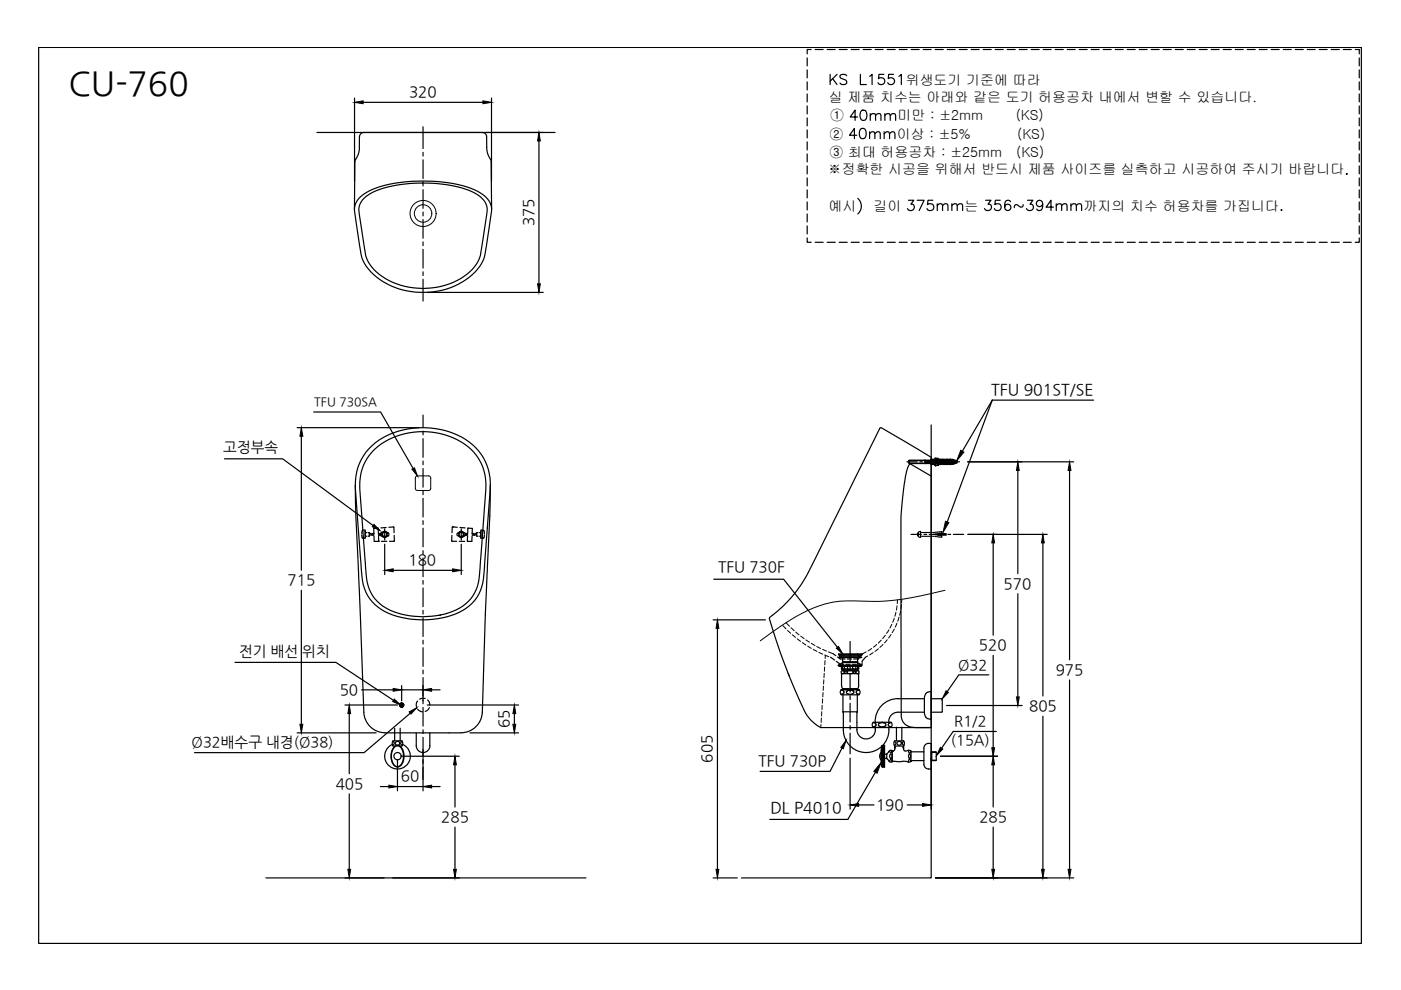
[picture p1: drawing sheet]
<svg xmlns="http://www.w3.org/2000/svg" width="297mm" height="210mm" viewBox="0 0 297 210" stroke-linecap="round" stroke-linejoin="round" font-family="sans-serif">
<!-- layer: 200 -->
<path d="M76.1 42.1a14.5 14.5 0 0 1 8.6-3.4 35.9 35.9 0 0 1 15.2 1.2 6 6 0 0 1 4.3 3.9v.8l-1.1 7.5a9 9 0 0 1-5 7.6 16.6 16.6 0 0 1-18.9-1.5 8.2 8.2 0 0 1-3-6.1l-1.1-7.5 .2-1.3zM77.2 42.1a15.6 15.6 0 0 1 8.6-3.1l2.5-.2a29.5 29.5 0 0 1 11.8 1.9 4.4 4.4 0 0 1 3.2 3.8l-1.1 7.5a8.2 8.2 0 0 1-4.6 7.1 16 16 0 0 1-17.8-1.4 7.5 7.5 0 0 1-2.6-5.7l-1-6.7a3.4 3.4 0 0 1 1-3.2zM78.2 95.2a16.5 16.5 0 0 1 15.2-4.1 12.6 12.6 0 0 1 10.2 8.5l.3 1.7 .1 1.8-1.3 17.1a11 11 0 0 1-2.6 7.7 15.3 15.3 0 0 1-11.2 3.5 13.9 13.9 0 0 1-10-3.8 11.7 11.7 0 0 1-2.3-7.4l-1.3-16.7a11.1 11.1 0 0 1 2.9-8.3zM79.4 95.3a15.7 15.7 0 0 1 21.1 .6 10.8 10.8 0 0 1 2.4 8.8l-1.1 15.6a10.5 10.5 0 0 1-2.5 7.2 13.5 13.5 0 0 1-9.7 3.3 13.8 13.8 0 0 1-9.6-3.3 10.9 10.9 0 0 1-2.5-7.5l-1.1-15.3a10.7 10.7 0 0 1 3-9.4zM75.3 102.8l.1 6.6 1 21M104 102.8l-.1 6.6-1 20.8M197.4 100.9l-4.2-2.4h-.3a6 6 0 0 0-1.1 3.4l-.6 4.9-.2 3.4 .1 41.4a2.55 2.55 0 0 0 2.7 2.6l3.6 .1v-57.3l-10.5-6.3a.66 .66 0 0 0-.7 .7l-4.4 8.8a482.4 482.4 0 0 1-11.5 23 36.1 36.1 0 0 1-7.2 7.9 121.8 121.8 0 0 0 8 20.6l1.3 1.4 1.6 1.2M95.2 155.4h.1M167.1 142.8l.2 .5" fill="none" stroke="#000" stroke-width=".25"/>
<!-- layer: 1 -->
<g fill="none" stroke="#000" stroke-width=".25">
<path d="M67.2 28.1h50.5M75.2 20.8v17.6M75.2 34.2l-.1 10.2M75.4 33.7l-.1 .5M76.2 31.3l-.3 1.5-.5 .9M77 21.7h25.4M77.1 28.1a.9 .9 0 0 0-.9 .9v2.3M89.7 26.9v4.6M89.7 32.3v.8M89.7 33.9v3.9M89.7 38.6v.8M102.3 28.1a.9 .9 0 0 1 .9 .9 8.5 8.5 0 0 0 .3 3.8l.5 .9"/>
<path d="M104 33.7l.1 .5M104.1 34.2l.1 10.2M104.2 20.8v17.6M114.3 29.9v30.3M89.7 40.2v4M89.7 45v.8M89.7 46.5v4M89.7 51.3v.8M89.7 52.9v3.9M89.7 57.6v.8M89.7 59.2v4.6M90.6 62h24.6"/>
<path d="M47.6 97.3h12.3l19.2 14.1M63 90.7h25.8M63.9 92.5v28.4M66.5 87.4h14.2l6.9 11.9M89.7 88v2.6M89.7 91.4v.8M89.7 93v4M89.7 97.7v.8M89.7 99.3v4M192.3 97.9h2.2M195 97.9h.6M196.2 97.9h3.3"/>
<path d="M197.4 90.1v96h-40.2M200.1 97.9h.6M201.2 97.9h2.2M205.2 97.9h22.5M210.4 84.8l-9.8 26.3M210.4 84.8h21.5M210.4 84.8l-6.6 11.3M215.8 99.7v21.9M226.8 99.7v40.2M81.6 112.1v2.4M81.6 115.4v6.4M89.7 104.1v.8"/>
<path d="M89.7 105.7v3.9M89.7 110.4v.8M89.7 112v4M89.7 116.8v.7M89.7 118.3v4M97.8 112.1v2.4M97.8 115.4v6.4M193.2 113.3h2.1M195.9 113.3h.6M197 113.3h3.4M201 113.3h.6M202.1 113.3h2.2"/>
<path d="M205.2 113.3h16.8M210.6 115.1v19.6M221.1 115.1v32.5M63.9 125.2v28.4M76.4 130.4l.7 20.6a4.5 4.5 0 0 0 4.6 4.4M83.4 120.9h12.6M89.7 123.1v.8M89.7 124.7v3.9M89.7 129.4v.8M89.7 131v4M89.7 135.7v.8M89.7 137.3v4"/>
<path d="M102.9 130.2l-.6 20.8a4.5 4.5 0 0 1-4.6 4.4M151.2 131.4h11.1M151.3 122.8h14.8l11.5 14.4M152.1 133.2v51.1M210.6 139v19.5M215.8 125.9v21.9M49.8 140.4h21.4l12.2 8.1M63 155.4h16.7M73.1 149.5h11.2M74 151.3v12.7M76.7 146.3h6.7M81.6 155.4h16.1"/>
<path d="M85.2 145.4v3.2M85.2 146.3h4.5M88.5 148.6l-.2 .5v.7M88.5 150.3l.5 .4 .5 .2M89.7 142.1v.8M89.7 143.7v5.5M89.7 150v3.9M89.7 154.7v.8M89.7 156.3v11.4M90.1 148.1h-.6l-.5 .1M90.6 149.5h19.3M90.7 148.4l.3 .5 .1 .6"/>
<path d="M91 150.1l-.3 .4-.5 .4M91.5 146.3h1.8M99.6 155.4h10.3M109.1 151.3v2.3M178.5 158.6l-2.5 5h-14.9M200.7 149.6h16M209.6 143.1h-6.3l-2.5 3.5M211.2 155.1h-9.1l-2.5 3.5M221.1 151.8v32.5M226.8 144.2v40.1M74 168.3v16M80.7 166.8h1.8"/>
<path d="M84.3 161.1v6.6M84.3 166.8h5.4M85.2 160.3h12.2M91.5 166.8h1.8M96.5 162.2v8.9M96.5 175.4v8.9M180.2 160.7v10.9M182 170.7h3.3M185.9 163.3l-6.1 10.4h-16.6M192.3 170.7h3.3M197.4 160.7v10.9M199.4 160.3h12.1"/>
<path d="M210.6 162.2v8.9M210.6 175.4v8.9M56.4 186.1h67.8M151.2 186.1h5.1M198.3 186.1h29.4"/>
</g>
<g fill="#000" stroke="#000" stroke-width=".21">
<path d="M75.2 21.7l1.8-.3v.6zM102.4 21.4l1.8 .3-1.8 .3zM114.3 28.1l.3 1.8h-.6zM114 60.2h.6l-.3 1.8zM63.9 90.7l.3 1.8h-.6zM87.3 99.5l.6-.3 .6 1.7zM203.7 95.5l.7 .4-1.6 1.8zM215.8 97.9l.3 1.8h-.6zM226.8 97.9l.3 1.8h-.7zM79.3 111.2l1.3 1.3-1.7-.8zM200.5 110.5l.7 .3-1.3 2.1zM210.6 113.3l.3 1.8h-.6z"/>
<path d="M221.1 113.3l.3 1.8h-.6zM81.6 120.9l1.8-.3v.6zM96 120.6l1.8 .3-1.8 .3zM152.1 131.4l.3 1.8h-.6zM177.3 137.4l.5-.3 .9 1.6zM63.6 153.6h.6l-.3 1.8zM74 149.5l.3 1.8h-.5zM83.4 146l1.8 .3-1.8 .3zM83.6 148.2l1.3 1.3-1.6-.8zM89.7 146.3l1.8-.3v.6zM109.1 149.5l.3 1.8h-.7zM108.7 153.6h.7l-.3 1.8z"/>
<path d="M179.4 157l-.6 1.8-.5-.3zM199.4 158.5l.5 .3-1.3 1.3zM200.6 146.5l.5 .3-1.3 1.3zM210.3 158.5h.6l-.3 1.8zM215.5 147.8h.6l-.3 1.8zM82.5 166.5l1.8 .3-1.8 .3zM89.7 166.8l1.8-.3v.6zM96.5 160.3l.3 1.9h-.6zM180.2 170.7l1.8-.3v.6zM186.8 161.7l-.8 2.2-.7-.4zM195.6 170.4l1.8 .3-1.8 .3zM210.6 160.3l.3 1.9h-.6z"/>
<path d="M73.8 184.3h.5l-.3 1.8zM96.2 184.3h.6l-.3 1.8zM151.8 184.3h.6l-.3 1.8zM210.3 184.3h.6l-.3 1.8zM220.8 184.3h.6l-.3 1.8zM226.4 184.3h.7l-.3 1.8z"/>
</g>
<path d="M88.2 101h3l.1 .3v2.3l-.1 .3h-3l-.1-.3v-2.3zM200.3 125.2a58.5 58.5 0 0 1-20.5 2.2 21.7 21.7 0 0 0-11.9 3.9l-6.7 4.6" fill="none" stroke="#000" stroke-width=".21"/>
<!-- layer: 0 -->
<g fill="none" stroke="#000" stroke-width=".25">
<path d="M192.7 97.6l.1 .7zM192.8 97.6h4.6M196.1 97.6v.7M196.1 98.3h.1M196.3 97.7l.9 .5M196.3 97.7h.9v.5M196.3 97.7v.5M196.3 97.7h.9l-.9 .5h.9M197.4 97.6h4.2l.6 .3-.6 .3-8.8 .1M197.4 97.6v.7l.3-.8v.1M197.4 98.3h.1M198 97.6l-.3 .6"/>
<path d="M198 98.2v.1M198 98.3l.2-.8-.2 .8M198.2 97.5v.1M198.5 97.6v-.1l-.2 .7M198.8 97.6l-.2 .6M199.1 97.5l-.2 .8-.1-.1M199.1 97.6l-.2 .7M199.4 97.6v-.1l-.3 .7M199.7 97.6l-.1-.1-.2 .7M199.7 98.2v.1M199.7 98.3l.2-.8-.2 .8M199.9 97.5v.1"/>
<path d="M200.2 97.6l-.2 .6M200.5 97.6v-.1l-.2 .7M200.5 98.2l.1 .1M200.6 98.3l.2-.8-.2 .8M200.8 97.5v.1M201 97.6l-.2 .7v-.1M201.3 97.6v-.1l-.2 .7M201.6 97.6l-.2 .7v-.1M201.9 97.7l-.2 .6v-.2M202.1 97.9l-.1 .1M79.3 113.7v1.1h1M80.1 112l.1 1.1"/>
<path d="M80.2 112h-1l.1 1.1M80.2 114.8h.1M80.2 113.7v1.1M80.9 113a.67 .67 0 0 1 .7-.4 .67 .67 0 0 1 .6 .4M80.9 113.6a.67 .67 0 0 0 .7 .4 .67 .67 0 0 0 .6-.4M81 113a.34 .34 0 0 0-.4 .3 .34 .34 0 0 0 .4 .3M81 113l.6-.3 .5 .3v.6l-.5 .3-.6-.3zM81.9 111.8l-1.1 .1M82 114.8h-1.1M82.1 113h.1M82.1 113.6h.1M82.1 113a.34 .34 0 0 1 .4 .3 .34 .34 0 0 1-.4 .3"/>
<path d="M82.5 111.8h1l.1 1.1M83.6 113.5v1.2l-1 .1M95.8 113.5v1.2l1 .1M96 111.7h.1M96 111.7l-.2 1.2M96 111.7l1 .1M97.2 113.6a.67 .67 0 0 0 .6 .4 .67 .67 0 0 0 .6-.4M97.2 113a.67 .67 0 0 1 .6-.4 .67 .67 0 0 1 .6 .4M97.2 113a.34 .34 0 0 0-.3 .3 .34 .34 0 0 0 .3 .3M97.2 113h.1M97.3 113l.5-.3 .5 .3v.6l-.5 .3-.5-.3zM97.4 114.8h1.1"/>
<path d="M97.5 111.8l1.1 .1M98.4 113a.34 .34 0 0 1 .4 .3 .34 .34 0 0 1-.4 .3M99.1 113.7l.1 1.1M99.2 112h.9v1.1M99.3 112l-.1 1.1M100.1 113.7l-.1 1.1h-.9M194.7 113.4v.1h-.2l.2 .3M194.7 112.8l-.2 .3h.2v.1M194.8 112.7h.4v.1M195.2 113.8v.1h-.4M195.2 112.9v.3M195.2 113.4v.3"/>
<path d="M195.2 113.7h.2M195.2 112.9h.2M195.5 113.7h.3M195.5 112.9h.3M196 113.7h.2M196 112.9h.2M196.4 113.7h.3M196.4 112.9h.3M196.8 113.7h.3M196.8 112.9h.3M197.2 113.7h.4M197.2 112.9h.4"/>
<path d="M197.8 113.7h.3M198.1 113.3h-.2h.2M198.1 112.9h-.3M198.2 113.3l.3 .1M198.3 113.7l.2 .1M198.5 113.2h-.3M198.6 112.8l-.3 .1M198.7 113.4l.6 .1M198.7 113.8h.3M198.8 113.1h.2M198.9 113.1l-.2 .1M199 112.8h-.3"/>
<path d="M199.1 113.8l.3 .1M199.1 113.5h.3M199.2 113.1h.2M199.4 113.1h-.3M199.4 112.8h-.3M199.4 113.5h.3M199.5 113.6h.2v.3h-.2M199.5 112.7h.2v.3h-.2M199.6 113.1h.3M199.8 113.5h.3M200 113.1h.3M200.4 113.1h.2v.4h-.3"/>
<path d="M178.2 139.7h1M179.6 139.7h.9M181 139.7h1M174 154.3h23.4M197.4 146.6v5.9"/>
<circle cx="81.6" cy="113.3" r=".45"/>
<circle cx="97.8" cy="113.3" r=".45"/>
</g>
<!-- layer: 10 -->
<g fill="none" stroke="#000" stroke-width=".25">
<path d="M76.7 113.4l.1 .7h.6v-.3M77.4 112.6l.1 .3M77.4 112.7v-.3h-.6l-.1 .7M77.4 113v.5M77.5 113.7l-.1 .3M77.5 112.9v.8M77.5 112.9h.3M77.5 113.7h.3M78 112.9h.3v.8h-.3M78.3 113.2h.4M78.3 113.4h.4M78.6 113.1l.3 .4"/>
<path d="M78.9 113.1l.2 .4M78.9 113.4h.4M79.2 113.1l.1 .1h-.4M80.2 113.2l.7 .1-.7 .1M80.2 113.3l.2 .2M80.4 113.1l.3 .4M99 113.1l-.3 .4M99.2 113.2l-.7 .1 .7 .1M99.2 113.3l-.2 .2M100.1 113.4h.3M100.2 113.1l.2 .1M100.5 113.1l-.3 .4"/>
<path d="M100.7 113.4h.4M100.7 113.2h.4M100.8 113.1l-.3 .4M101.4 112.9h-.3v.8h.3M101.6 112.9h.3M101.6 113.7h.3M101.9 113.7l.1 .3M101.9 112.9v.8M102 112.6l-.1 .3M102 112.7v-.3h.5l.2 .7M102 113v.5M102.7 113.4l-.2 .7h-.5v-.3"/>
</g>
<!-- layer: THIN -->
<path d="M192.7 98.2l3.4 .1M196.1 97.6h-3.4" fill="none" stroke="#000" stroke-width=".25"/>
<!-- layer: Base -->
<g fill="none" stroke="#000" stroke-width=".3">
<path d="M198.3 98.7l.6-.1-.6 .1M198.3 97.4v-.3l.6 .1v.2M198.3 97.4h-.9v1.1h.9M198.3 97.9v.8M198.3 97.4h.6M198.9 97.3v.1M198.9 98.6v-.2l-.5-.3-.1-.2v.8M198.9 97.3l-.6-.1 .6 .1M198.9 97.4h.6v.4M199.5 97.5h.4M199.5 98.4h.4M199.5 98.3h.4"/>
<path d="M199.5 98v.5h-.6M199.9 97.5v-.1h.3v.1M199.9 97.8h-1.4v.2h3.5M199.9 98v.5h.3v-.5M199.9 97.5v.3M200.2 97.5v.3h-.3M200.2 97.5h.4M200.2 98.4h.4M200.2 98.3h.4M200.2 97.8h1.8M200.6 98v.5h.3v-.5M200.6 97.8v-.4h.3v.4"/>
<path d="M200.9 97.5h.4M200.9 98.4h.4M200.9 98.3h.4M201.3 98.3v.2l.7-.2M201.3 97.8v-.4h.3v.4M201.3 98v.3M201.6 97.5h.4M201.6 98.4h.4M201.6 98v.3M202 98.3h.1M202 98v.3M202 97.8h.8v.2h-.8"/>
<path d="M202 97.5h.1M202 97.5v.1M202 97.6h.1M202 97.5l.8 .2M202 97.6v.2M202 98.3v.1M202.8 97.7h.1M202.9 97.7v.4l-.9 .3"/>
</g>
<!-- layer: 0 -->
<g fill="#000">
<path d="M197.9 97.9h.2zM197.9 98l.2 .1z"/>
<path d="M197.9 97.7h.1zM197.9 97.8l.1-.1zM197.9 97.7a.1 .1 0 0 0 .2 0 .1 .1 0 0 0-.2 0z"/>
</g>
<!-- layer: Base -->
<path d="M198.9 97.4v.1M202 97.5v.1M202 98.3h.1M202.8 97.7v.4" fill="none" stroke="#000" stroke-width=".21"/>
<!-- layer: CENTER -->
<path d="M180.2 136v4.4M180.2 141.2v.8M180.2 142.8v3.9M180.2 147.5v.8M180.2 149.1v4M180.2 153.9v.7M180.2 155.4v4.4" fill="none" stroke="#000" stroke-width=".25"/>
<!-- layer: 3 -->
<g fill="none" stroke="#000" stroke-width=".25">
<path d="M171.1 12.3v1.7M171.1 14.8v1.7M171.1 17.4v1.7M171.1 19.9v1.7M172 10.5h-.9v.9M172.8 10.5h1.7M175.4 10.5h1.7M177.9 10.5h1.7M180.5 10.5h1.7M183 10.5h1.7M185.6 10.5h1.6M188.1 10.5h1.7"/>
<path d="M190.7 10.5h1.6M193.2 10.5h1.7M195.7 10.5h1.7M198.3 10.5h1.7M200.8 10.5h1.7M203.4 10.5h1.7M205.9 10.5h1.7M208.5 10.5h1.6M211 10.5h1.7M213.6 10.5h1.7M216.1 10.5h1.7M218.6 10.5h1.7"/>
<path d="M221.2 10.5h1.7M223.7 10.5h1.7M226.3 10.5h1.7M228.8 10.5h1.7M231.4 10.5h1.7M233.9 10.5h1.7M236.5 10.5h1.7M239 10.5h1.7M241.5 10.5h1.7M244.1 10.5h1.7M246.6 10.5h1.7M249.2 10.5h1.7"/>
<path d="M251.7 10.5h1.7M254.3 10.5h1.7M256.8 10.5h1.7M259.3 10.5h1.8M261.9 10.5h1.7M264.4 10.5h1.7M267 10.5h1.7M269.5 10.5h1.7M272.1 10.5h1.7M274.6 10.5h1.7M277.2 10.5h1.7M279.7 10.5h1.7"/>
<path d="M282.2 10.5h1.8M284.8 10.5h1.7M287.3 10.5h.9v.9M288.2 12.3v1.7M288.2 14.8v1.7M288.2 17.4v1.7M288.2 19.9v1.7M171.1 22.5v1.7M171.1 25v1.7M171.1 27.5v1.7M171.1 30.1v1.7M171.1 32.6v1.7"/>
<path d="M171.1 35.2v1.7M171.1 37.7v1.7M288.2 22.5v1.7M288.2 25v1.7M288.2 27.5v1.7M288.2 30.1v1.7M288.2 32.6v1.7M288.2 35.2v1.7M288.2 37.7v1.7M171.1 50.4v1h.9M171.1 40.3v1.7M171.1 42.8v1.7"/>
<path d="M171.1 45.4v1.7M171.1 47.9v1.7M172.8 51.4h1.7M175.4 51.4h1.7M177.9 51.4h1.7M180.5 51.4h1.7M183 51.4h1.7M185.6 51.4h1.6M188.1 51.4h1.7M190.7 51.4h1.6M193.2 51.4h1.7M195.7 51.4h1.7"/>
<path d="M198.3 51.4h1.7M200.8 51.4h1.7M203.4 51.4h1.7M205.9 51.4h1.7M208.5 51.4h1.6M211 51.4h1.7M213.6 51.4h1.7M216.1 51.4h1.7M218.6 51.4h1.7M221.2 51.4h1.7M223.7 51.4h1.7M226.3 51.4h1.7"/>
<path d="M228.8 51.4h1.7M231.4 51.4h1.7M233.9 51.4h1.7M236.5 51.4h1.7M239 51.4h1.7M241.5 51.4h1.7M244.1 51.4h1.7M246.6 51.4h1.7M249.2 51.4h1.7M251.7 51.4h1.7M254.3 51.4h1.7M256.8 51.4h1.7"/>
<path d="M259.3 51.4h1.8M261.9 51.4h1.7M264.4 51.4h1.7M267 51.4h1.7M269.5 51.4h1.7M272.1 51.4h1.7M274.6 51.4h1.7M277.2 51.4h1.7M279.7 51.4h1.7M282.2 51.4h1.8M284.8 51.4h1.7M288.2 50.4v1h-.9"/>
<path d="M288.2 40.3v1.7M288.2 42.8v1.7M288.2 45.4v1.7M288.2 47.9v1.7M176.1 139.3l.9 .7M176.6 138.6l.6 .4M177.6 139.3l.6 .4M177.8 138.7h.1M177.8 138.7l.2 .2M177.8 138.7h4.9M178 139.4v-.2h4.5v.2M178 138.9v.2h4.5v-.2"/>
<path d="M178 138.9h.1M178 139.4h.1M178 139.4h4.5M178.3 139.1v.2M178.7 139.4v2.8h3.1v-2.8M182.2 139.1v.2M182.3 139.3l-.3 .4M182.5 138.9h.1M182.5 139.4h.1M182.7 138.7l-.2 .2h-4.5M182.9 138.6l-.3 .4M183.5 139.3l-.7 .9"/>
<path d="M86.9 151.3l-9.7 8.3h-36M177.3 140.2l.9 .6M177.7 141h5M177.7 141l1-.5h3.1l.9 .5M177.9 141.1l.1 .2M178.4 141.3v.5M178.4 142.9v2.5M178.4 141.8h.6M178.4 145.4l.2 .6M178.5 142.8h3.5M178.5 142.8l-.1 .1M178.6 146h3.3"/>
<path d="M178.7 140.2v.3M178.7 140.3h3.1M178.8 146v.2M179 142.3h.6M179 142.3v.4M179 142.7h.6M179 142.3l-.5-.1-.1 .5 .3 .1 .3-.1M179 141.3v.5h.7M179.6 142.3v.4M179.7 142.7l.5 .1M179.7 141.3v.5M179.7 141.8h1.1"/>
<path d="M180.2 142.2l-.5 .1M180.3 142.2l.5 .1M180.8 141.3v.5h.6v-.5M180.8 142.3v.4h.7v-.4M180.8 142.3h.7M180.8 142.7l-.5 .1M181.5 141.8h.6M181.5 142.3l.3-.1 .3 .1-.1 .5-.5-.1M181.7 146v.2M181.8 140.2v.3M182 142.8l.1 .1M182 142.9v2.5"/>
<path d="M182.1 145.4l-.2 .6M182.1 141.3l-.1 .6-3.6-.1M182.6 141.1l-.1 .2h-4.5"/>
</g>
<!-- layer: 4 -->
<g fill="none" stroke="#000" stroke-width=".25">
<path d="M88.3 155.4v2.7a1.45 1.45 0 0 0 1.4 1.5 1.45 1.45 0 0 0 1.5-1.5M91.1 155.4v2.7M178.3 146.3l.4 .1M178.4 146.2h.4h-.4M178.4 146.2l-.3 .6 .3 .5M178.7 146.4l.2 .2M178.7 150.9l.1 3.8a4.8 4.8 0 0 0 4.8 4.9 4.8 4.8 0 0 0 4.9-4.9M178.7 150.9h3.1M178.7 147.3v3.6M178.8 146.2h1.4h-1.4M178.9 146.6a.5 .5 0 0 1-.6 .6M179.5 146.6v.3"/>
<path d="M179.5 146.6a.98 .98 0 0 1 1.5 .2 .97 .97 0 0 1-1.5 .1M181.6 146.6a.5 .5 0 0 0 .6 .6M181.7 146.2h-1.5h1.5M181.7 151v3.7a1.96 1.96 0 0 0 1.9 2 1.96 1.96 0 0 0 2-2M181.8 150.9l-.1 .1M181.8 147.3v3.6M181.8 146.4l-.2 .2M182.1 146.2h-.4h.4M182.1 146.2l.3 .6-.3 .5h-3.7M182.2 146.3l-.4 .1M185.1 153.2h.1a.44 .44 0 0 1 .5 .3 .44 .44 0 0 1-.2 .5M185.2 154.2h3.7"/>
<path d="M185.5 154l-.4 .1M185.5 154.3l.1 .1M185.6 154.4v.3M186.7 153.3l.2-.1a.57 .57 0 0 1 .6 .1 .57 .57 0 0 1 .2 .6l-.7 .2M186.7 154.1h.3M186.7 153.2a.41 .41 0 0 0-.5 .5 .41 .41 0 0 0 .5 .4M187 153.1h.1M188.5 154.2v.5M188.6 153.3a.36 .36 0 0 0-.3 .4 .36 .36 0 0 0 .3 .3M188.6 154l.4 .1M188.9 153.1h-3.7l-.3 .6 .3 .5M188.9 153.1l.3 .6-.3 .5"/>
<path d="M189 153.2l-.4 .1M196 148.1h-5.6a4.8 4.8 0 0 0-4.8 5M196 151h-5.6a1.96 1.96 0 0 0-2 2.1M196 151.1a1.28 1.28 0 0 0 1.4 1.4M197.4 148.1h2.4v2.9h-2.4M197.4 146.6a1.28 1.28 0 0 0-1.4 1.4v3.2"/>
</g>
<!-- layer: 0 -->
<g fill="none" stroke="#000" stroke-width=".21">
<path d="M166 132.7l.7 .6M166.7 132l.7 .8M167 133.7l.6 .6M167.7 133.1l.7 .6M168 134.6l.7 .5M168.7 134l.7 .6M169 135.4l.7 .6M169.8 134.9l.7 .5M170.1 136.2l.8 .6M170.9 135.7l.7 .5M171.2 137l.8 .5M172 136.4l.8 .5"/>
<path d="M172.4 137.7l.8 .4M173.2 137.1l.8 .4M173.6 138.3l.8 .4M174.4 137.7l.8 .3M174.8 138.9l.9 .4M175 139l-.1 .6M175.6 138.2l1 .4M183.6 138.2l-.7 .4M184 139.1l-.5 .2M184.8 137.5l-.7 .5M185.1 138.4l-.7 .5M185.9 136.7l-.7 .5"/>
<path d="M186.2 137.6l-.7 .5M186.8 135.7l-.6 .7M187.2 136.6l-.7 .7M187.7 134.7l-.6 .7M188.1 135.6l-.6 .7M188.5 133.5l-.5 .8M188.9 134.5l-.5 .8M189.1 132.4l-.4 .8M189.6 131.1l-.3 .8M189.6 133.4l-.4 .8M190 129.8l-.3 .9M190.2 132.1l-.4 .9"/>
<path d="M190.2 128.4l-.1 .9M190.3 127.2l-.1 .8M190.6 130.9l-.3 .8M191 129.5l-.3 .9M191.1 128.2l-.1 .9M191.2 127.2v.5M174.1 153.6l-.1 .7M174.1 152.3v.9M174.2 150.9v.9M174.3 149.5v1M174.4 148.2v.9M174.5 146.8l-.1 .9"/>
<path d="M174.6 145.5l-.1 .9M174.7 144.1l-.1 .9M174.8 142.8l-.1 .9M174.8 141.4v.9M174.9 140.1v.9M178.2 140.8h.7M179.4 140.8h.8M180.7 140.8h.9M182.8 140.2v.6h-.7"/>
</g>
<g fill="#000" stroke="#000" stroke-width=".21">
<path d="M85.2 149.5h.4v.1z"/>
<path d="M84.8 149.6v.2l.4-.3zM84.8 149.8l.4-.3-.2 .4zM85.2 149.5l-.2 .4h.2z"/>
<path d="M84.8 149.2v.1l.4 .2zM84.8 149.3l.4 .2h-.5zM84.7 149.5l.1 .1 .4-.1z"/>
<path d="M85.2 149.5v.4h.2zM85.2 149.5l.3 .3-.1 .1zM85.2 149.5l.3 .3 .1-.2z"/>
<path d="M85.2 149v.5l.2-.4zM85 149.1l.2-.1v.5zM84.8 149.2l.4 .3-.2-.4z"/>
<path d="M85.2 149.5h.4v-.2zM85.2 149.5l.3-.3 .1 .1zM85.4 149.1l-.2 .4 .3-.3z"/>
</g>
<!-- layer: 3 -->
<path d="M86.7 150.9l1.7-.8-1.3 1.3z" fill="#000" stroke="#000" stroke-width=".21"/>
<!-- layer: 6 -->
<g fill="none" stroke="#000" stroke-width=".25">
<path d="M83.2 157.8a2.72 2.72 0 0 0-1.1 4.2 2.72 2.72 0 0 0 4.3 0 2.72 2.72 0 0 0-1-4.2M83.2 157.2a.4 .4 0 0 1 .4 .4 .4 .4 0 0 1-.4 .4M83.6 158.5a1.01 1.01 0 0 1 1.1-.3 1.01 1.01 0 0 1 .6 .9 2.78 2.78 0 0 1-.8 3.4 1.52 1.52 0 0 1-1.5-1.7l.1-1.3zM83.6 158.3a1.15 1.15 0 0 1 1.2-.1 1.15 1.15 0 0 1 .7 1 2.98 2.98 0 0 1-.8 3.3 1.47 1.47 0 0 1-1.8-1.6 3.2 3.2 0 0 1 .7-2.6zM83.7 154.4v2.7M84.7 158.2h.5M84.8 154.4v2.7M85.2 157.1h-1.9a.9 .9 0 0 0 0 1.1h.5M85.2 157.1a.9 .9 0 0 1 0 1.1M85.3 157.2a.4 .4 0 0 0-.4 .4 .4 .4 0 0 0 .4 .4M186.8 159.5l-.3 .8 .3 .8M186.9 158.2v4.3"/>
<path d="M186.9 158.2l-.1 2.2 .1 2.1M187 158.1l-.1 .1M187.1 158.1v4.5M187.1 158.1h-.1M187.1 159.4h.3M187.1 159.3h.3M187.1 159.9h.3M187.1 159.8h.3M187.1 159.7h.3M187.1 159.6h.3M187.1 159.5h.3M187.1 159.1h.3"/>
<path d="M187.1 159h.3M187.1 159.2h.3M187.1 158.9h.3M187.1 158.8h.3M187.1 158.6h.3M187.1 158.5h.3M187.1 158.7h.3M187.1 158.4h.3M187.1 158.3h.3M187.1 158.1h.3M187.1 158.2h.3M187.4 158.1l.1-.1v4.6h-.1"/>
<path d="M187.4 158.1v4.5M187.4 158v.1M187.5 159.9h.5M188 159.9v.9h-.5M188.5 159.3l-.5 .6M188.5 159.3a.46 .46 0 0 1 .7-.1v2.3a.48 .48 0 0 1-.7-.2M188.7 159.9a.43 .43 0 0 1 .4 .4 .43 .43 0 0 1-.4 .5l-.1-.5zM189.1 159.1l-.2 .5-.3-.5M189.2 159.3h.1M189.4 159.2l-.1 .1M189.6 157.2a.4 .4 0 0 1 .4 .4 .4 .4 0 0 1-.4 .4M189.7 158.2h1.9v.7a.72 .72 0 0 0 1.1 .2l.5 .1"/>
<path d="M189.7 158.2l-.1 .9-.3 .2M189.7 158.5v.2M189.8 158.2v.3M190.1 154.2v2.9M191.2 154.2v2.9M191.5 158.2v.3M191.6 157.1a.9 .9 0 0 1 0 1.1M191.6 158.5h-.1l.1 .2M191.6 157.1h-1.9a.9 .9 0 0 0 0 1.1M191.7 157.2a.4 .4 0 0 0-.4 .4 .4 .4 0 0 0 .4 .4M192.6 159.1l.2 .6 .3-.5M192.7 159.9a.42 .42 0 0 1 .4 .4 .42 .42 0 0 1-.4 .4l-.1-.4z"/>
<path d="M193.2 159.3v2.1v-.1h2.7M193.2 159.4h2.7M195.9 158.6v3.4a1.01 1.01 0 0 0 1 1M196.9 157.6h.5v5.4h-.5M196.9 157.6a1.01 1.01 0 0 0-1 1M197.4 159.4l1.1 .1v1.7l-1.1 .1M197.5 159.4l1 .1M197.6 159.4v1.9M186.9 162.5h.1M187 162.6h.4M187.1 161.3h.3M187.1 162.5h.3"/>
<path d="M187.1 162.6h.3M187.1 162.3h.3M187.1 162.4h.3M187.1 161.9h.3M187.1 162h.3M187.1 161.6h.3M187.1 161.7h.3M187.1 161.8h.3M187.1 162.1h.3M187.1 162.2h.3M187.1 161.5h.3M187.1 160.9h.3"/>
<path d="M187.1 161h.3M187.1 161.1h.3M187.1 161.2h.3M187.1 161.4h.3M187.1 160.4h.3M187.1 160.5h.3M187.1 160.6h.3M187.1 160.7h.3M187.1 160.8h.3M187.1 160.3h.3M187.1 160.2h.3M187.1 160.1h.3"/>
<path d="M187.1 160h.3M188 160.8l.4 .5M188.4 161.3l.1 .1M188.6 161.5l.3-.5 .2 .5M189.2 161.4h.1M189.3 161.4h.1M189.5 161.4l-.3 .1M193.1 161.5l-.3-.5-.2 .6M193.2 161.4l-.5 .2-.8-.2h-2.4M198.5 161.2l-1 .1"/>
<circle cx="84.3" cy="157.6" r=".45"/>
<circle cx="190.7" cy="157.6" r=".45"/>
<circle cx="84.3" cy="160.3" r=".77"/>
</g>
<!-- layer: 3 -->
<g fill="none" stroke="#000" stroke-width=".21">
<circle cx="89.7" cy="45.3" r="2.76"/>
<circle cx="89.7" cy="45.3" r="1.85"/>
</g>
<!-- layer: 5 -->
<path d="M8.2 10.1h280.4v189.9h-280.4z" fill="none" stroke="#000" stroke-width=".25"/>
<!-- layer: 2 -->
<g fill="none" stroke="#000" stroke-width=".25">
<path d="M176 15.8v2.1M176.5 16.7l1 1.2M177.5 15.8l-1.5 1.4M179.5 16.1a.82 .82 0 0 0-1.4 .2l.2 .3 .8 .3a.53 .53 0 0 1 .4 .4 .53 .53 0 0 1-.2 .5 .98 .98 0 0 1-1.2-.2M182.4 15.8v2.1h1.3M184.4 16.2l.5-.4v2.1M187.4 15.8h-1l-.1 .9a.77 .77 0 0 1 1.1 0 .77 .77 0 0 1-.1 1.1 .77 .77 0 0 1-1.2-.3M189.4 15.8h-1l-.1 .9a.77 .77 0 0 1 1.2 0 .77 .77 0 0 1-.2 1.1 .77 .77 0 0 1-1.1-.3M190.6 16.2l.5-.4v2.1M181.7 28.7h-1.6l1.1-1.5v2.2M181.8 24.8h-1.5l1-1.5v2.2M182.5 27.3a.7 .7 0 0 1 1 .3 1.75 1.75 0 0 1-.2 1.7 .7 .7 0 0 1-1-.3 1.75 1.75 0 0 1 .2-1.7z"/>
<path d="M182.7 23.5a.7 .7 0 0 1 1 .3 1.75 1.75 0 0 1-.2 1.6 .7 .7 0 0 1-1.1-.3 1.75 1.75 0 0 1 .3-1.6zM184.4 28.4l.5-.5 .5 .1 .1 1.4M184.4 27.9v1.5M184.5 24.5a.74 .74 0 0 1 1.1-.3v1.3M184.5 24.1v1.4M185.5 28.4l.5-.5 .5 .1 .1 1.4M185.6 24.5l.6-.4 .5 .1 .1 1.3M187.5 28.4l.5-.5 .5 .1 .1 1.4M187.5 27.9v1.5M187.6 24.5l.5-.4 .5 .1 .2 1.3M187.6 24.1v1.4M188.6 28.4l.5-.5 .5 .1 .1 1.4"/>
<path d="M188.8 24.5l.5-.4 .5 .1 .1 1.3M285.4 36.9h.3zM181.9 42.1a2.19 2.19 0 0 1 0 3.3M192.6 42.5h1.1l-.6 .8a.72 .72 0 0 1 .6 1.1 .72 .72 0 0 1-1.3-.2M194.5 42.5h1.4l-1 2.1M197.8 42.5h-1l-.2 .9a.76 .76 0 0 1 1.2 0 .76 .76 0 0 1-.1 1.1 .76 .76 0 0 1-1.2-.3M198.7 43.6l.5-.4 .5 .1 .1 1.3M198.7 43.2v1.4M199.8 43.6l.6-.4 .5 .1 .1 1.3M201.8 43.6l.5-.4 .5 .1 .2 1.3M201.8 43.2v1.4M203 43.6l.5-.4 .5 .1 .1 1.3"/>
<path d="M209 42.5h1.1l-.6 .8a.73 .73 0 0 1 .7 1 .73 .73 0 0 1-1.2 .2l-.2-.3M212.1 42.5h-1.1l-.1 .9a.76 .76 0 0 1 1.2 0 .76 .76 0 0 1-.2 1.1 .76 .76 0 0 1-1.1-.3M214.2 42.8a.63 .63 0 0 0-.9-.2 1.75 1.75 0 0 0 0 1.9 .67 .67 0 0 0 1-.3 .67 .67 0 0 0-.5-.9 .67 .67 0 0 0-.8 .6M216.9 43.4a.43 .43 0 0 1-.2 .5 .43 .43 0 0 1-.5-.1l-.8-.4-.2 .1-.1 .5M217.9 42.5h1.1l-.6 .8a.73 .73 0 0 1 .6 1 .73 .73 0 0 1-1.1 .2l-.3-.3M221.1 43.2a.68 .68 0 0 1-1 .6 .68 .68 0 0 1-.2-1.1 .68 .68 0 0 1 1.1 .1 1.91 1.91 0 0 1-.2 1.7 .63 .63 0 0 1-1-.2M223.3 43.9h-1.5l1-1.4v2.1M224 43.6l.5-.4 .5 .1 .1 1.3M224 43.2v1.4M225.1 43.6l.5-.4 .5 .1 .1 1.3M227.1 43.6l.5-.4 .5 .1 .1 1.3M227.1 43.2v1.4"/>
<path d="M228.2 43.6l.5-.4 .5 .1 .1 1.3M271.7 44.4v.2z"/>
</g>
<text font-size="7.1" x="14.5" y="20">CU-760</text>
<g font-size="3.4">
<text x="210.1" y="83.7">TFU 901ST/SE</text>
<text x="163.4" y="172.4">DL P4010</text>
</g>
<g font-size="3.2">
<text x="86.7" y="20.6">320</text>
<text x="113.2" y="48" transform="rotate(-90 113.2 48)">375</text>
<text x="86.6" y="119.8">180</text>
<text x="61" y="124.1">715</text>
<text x="152.2" y="121.2">TFU 730F</text>
<text x="212.8" y="124.8">570</text>
<text x="207.5" y="137.9">520</text>
<text x="223.8" y="143.1">975</text>
<text x="72" y="147.3">50</text>
<text x="108" y="154.4" transform="rotate(-90 108 154.4)">65</text>
<text x="218.2" y="150.8">805</text>
<text x="151" y="161.7" transform="rotate(-90 151 161.7)">605</text>
<text x="71.2" y="167.2">405</text>
<text x="85" y="165.7">60</text>
<text x="160.8" y="162.5">TFU 730P</text>
<text x="185.7" y="171.7">190</text>
<text x="93.5" y="174.3">285</text>
<text x="207.7" y="174.3">285</text>
</g>
<g font-size="3.1">
<text x="47.3" y="95.8">고정부속</text>
<text x="50.7" y="139">전기 배선 위치</text>
<text x="203.1" y="142.1">Ø32</text>
<text x="202.3" y="154">R1/2</text>
<text x="40.6" y="158.5">Ø32배수구 내경(Ø38)</text>
<text x="201.6" y="157.9">(15A)</text>
</g>
<g font-size="3">
<text x="192" y="17.9">위생도기 기준에 따라</text>
<text x="175.7" y="21.7">실 제품 치수는 아래와 같은 도기 허용공차 내에서 변할 수 있습니다.</text>
<text x="175.9" y="29.4">②</text>
<text x="176" y="25.5">①</text>
<text x="190.1" y="29.4">이상 : ±5%</text>
<text x="190.3" y="25.5">미만 : ±2mm</text>
<text x="215.3" y="25.5">(KS)</text>
<text x="215.6" y="29.4">(KS)</text>
<text x="175.9" y="33.3">③ 최대 허용공차 : ±25mm</text>
<text x="215.4" y="33.3">(KS)</text>
<text x="175.5" y="37">※정확한 시공을 위해서 반드시 제품 사이즈를 실측하고 시공하여 주시기 바랍니다</text>
<text x="175.6" y="44.6">예시</text>
<text x="185.2" y="44.6">길이</text>
<text x="204.5" y="44.6">는</text>
<text x="229.8" y="44.6">까지의 치수 허용차를 가집니다</text>
</g>
<text font-size="2.6" x="66.6" y="86">TFU 730SA</text>
</svg>
